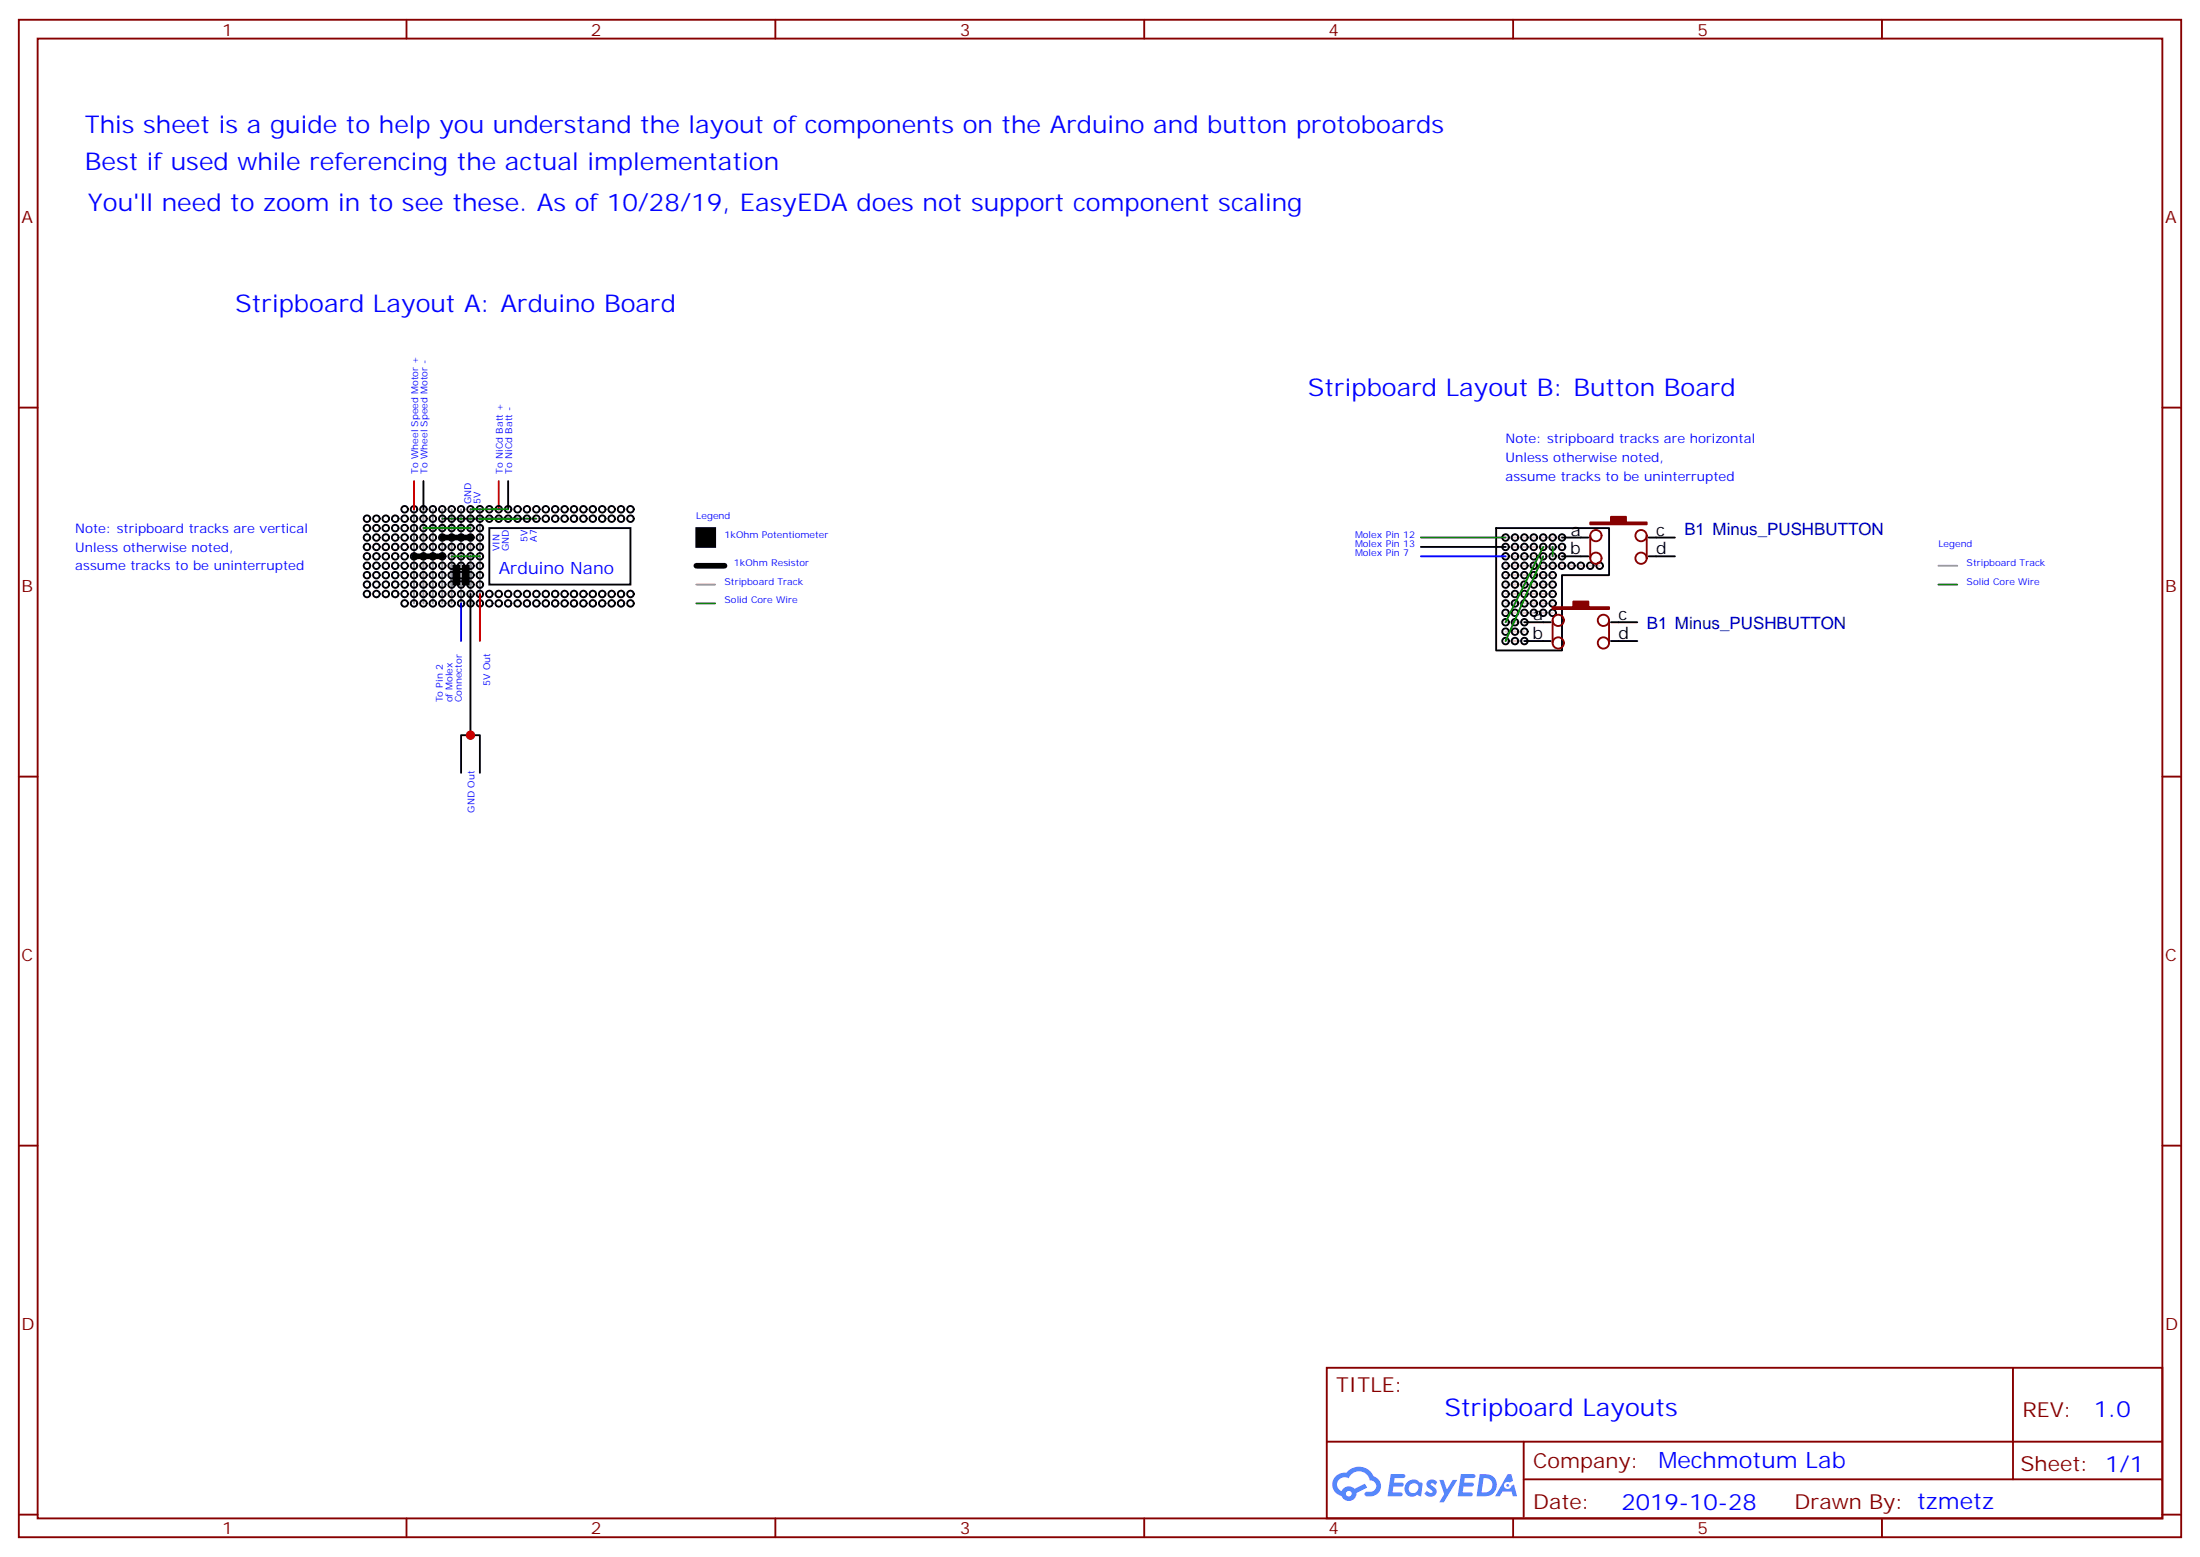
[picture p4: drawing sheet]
<svg xmlns="http://www.w3.org/2000/svg" width="412mm" height="292mm" viewBox="0 0 412 292" stroke-linecap="round" stroke-linejoin="round" font-family="sans-serif">
<g fill="none" stroke="#000" stroke-width=".35">
<path d="M91.7 99h26.5v10.5h-26.5zM95.2 90.1v5.3M280.5 99h21.1v8.8h-8.8v14.1h-12.3z"/>
<circle cx="68.8" cy="97.2" r=".62"/>
<circle cx="68.8" cy="99" r=".62"/>
<circle cx="70.6" cy="97.2" r=".62"/>
<circle cx="70.6" cy="99" r=".62"/>
<circle cx="72.3" cy="99" r=".62"/>
<circle cx="72.3" cy="97.2" r=".62"/>
<circle cx="74.1" cy="99" r=".62"/>
<circle cx="74.1" cy="97.2" r=".62"/>
<circle cx="75.8" cy="99" r=".62"/>
<circle cx="75.8" cy="95.4" r=".62"/>
<circle cx="75.8" cy="97.2" r=".62"/>
<circle cx="77.6" cy="95.4" r=".62"/>
<circle cx="77.6" cy="97.2" r=".62"/>
<circle cx="77.6" cy="99" r=".62"/>
<circle cx="79.4" cy="97.2" r=".62"/>
<circle cx="79.4" cy="99" r=".62"/>
<circle cx="79.4" cy="95.4" r=".62"/>
<circle cx="81.1" cy="99" r=".62"/>
<circle cx="81.1" cy="97.2" r=".62"/>
<circle cx="81.1" cy="95.4" r=".62"/>
<circle cx="82.9" cy="99" r=".62"/>
<circle cx="82.9" cy="95.4" r=".62"/>
<circle cx="82.9" cy="97.2" r=".62"/>
<circle cx="84.7" cy="97.2" r=".62"/>
<circle cx="84.7" cy="95.4" r=".62"/>
<circle cx="84.7" cy="99" r=".62"/>
<circle cx="86.4" cy="99" r=".62"/>
<circle cx="86.4" cy="97.2" r=".62"/>
<circle cx="86.4" cy="95.4" r=".62"/>
<circle cx="88.2" cy="97.2" r=".62"/>
<circle cx="88.2" cy="99" r=".62"/>
<circle cx="88.2" cy="95.4" r=".62"/>
<circle cx="90" cy="99" r=".62"/>
<circle cx="90" cy="95.4" r=".62"/>
<circle cx="90" cy="97.2" r=".62"/>
<circle cx="91.7" cy="97.2" r=".62"/>
<circle cx="91.7" cy="95.4" r=".62"/>
<circle cx="93.5" cy="95.4" r=".62"/>
<circle cx="93.5" cy="97.2" r=".62"/>
<circle cx="95.2" cy="95.4" r=".62"/>
<circle cx="95.2" cy="97.2" r=".62"/>
<circle cx="97" cy="97.2" r=".62"/>
<circle cx="97" cy="95.4" r=".62"/>
<circle cx="98.8" cy="97.2" r=".62"/>
<circle cx="98.8" cy="95.4" r=".62"/>
<circle cx="100.5" cy="95.4" r=".62"/>
<circle cx="100.5" cy="97.2" r=".62"/>
<circle cx="102.3" cy="97.2" r=".62"/>
<circle cx="102.3" cy="95.4" r=".62"/>
<circle cx="104.1" cy="95.4" r=".62"/>
<circle cx="104.1" cy="97.2" r=".62"/>
<circle cx="105.8" cy="95.4" r=".62"/>
<circle cx="105.8" cy="97.2" r=".62"/>
<circle cx="107.6" cy="95.4" r=".62"/>
<circle cx="107.6" cy="97.2" r=".62"/>
<circle cx="109.4" cy="97.2" r=".62"/>
<circle cx="109.4" cy="95.4" r=".62"/>
<circle cx="111.1" cy="97.2" r=".62"/>
<circle cx="111.1" cy="95.4" r=".62"/>
<circle cx="112.9" cy="95.4" r=".62"/>
<circle cx="112.9" cy="97.2" r=".62"/>
<circle cx="114.7" cy="97.2" r=".62"/>
<circle cx="114.7" cy="95.4" r=".62"/>
<circle cx="116.4" cy="97.2" r=".62"/>
<circle cx="116.4" cy="95.4" r=".62"/>
<circle cx="118.2" cy="97.2" r=".62"/>
<circle cx="118.2" cy="95.4" r=".62"/>
<circle cx="68.8" cy="111.3" r=".62"/>
<circle cx="68.8" cy="107.8" r=".62"/>
<circle cx="68.8" cy="106" r=".62"/>
<circle cx="68.8" cy="109.5" r=".62"/>
<circle cx="68.8" cy="104.2" r=".62"/>
<circle cx="68.8" cy="102.5" r=".62"/>
<circle cx="68.8" cy="100.7" r=".62"/>
<circle cx="70.6" cy="111.3" r=".62"/>
<circle cx="70.6" cy="106" r=".62"/>
<circle cx="70.6" cy="102.5" r=".62"/>
<circle cx="70.6" cy="107.8" r=".62"/>
<circle cx="70.6" cy="104.2" r=".62"/>
<circle cx="70.6" cy="109.5" r=".62"/>
<circle cx="70.6" cy="100.7" r=".62"/>
<circle cx="72.3" cy="111.3" r=".62"/>
<circle cx="72.3" cy="106" r=".62"/>
<circle cx="72.3" cy="104.2" r=".62"/>
<circle cx="72.3" cy="102.5" r=".62"/>
<circle cx="72.3" cy="100.7" r=".62"/>
<circle cx="72.3" cy="107.8" r=".62"/>
<circle cx="72.3" cy="109.5" r=".62"/>
<circle cx="74.1" cy="111.3" r=".62"/>
<circle cx="74.1" cy="104.2" r=".62"/>
<circle cx="74.1" cy="109.5" r=".62"/>
<circle cx="74.1" cy="100.7" r=".62"/>
<circle cx="74.1" cy="107.8" r=".62"/>
<circle cx="74.1" cy="106" r=".62"/>
<circle cx="74.1" cy="102.5" r=".62"/>
<circle cx="75.8" cy="113.1" r=".62"/>
<circle cx="75.8" cy="111.3" r=".62"/>
<circle cx="75.8" cy="106" r=".62"/>
<circle cx="75.8" cy="107.8" r=".62"/>
<circle cx="75.8" cy="102.5" r=".62"/>
<circle cx="75.8" cy="109.5" r=".62"/>
<circle cx="75.8" cy="100.7" r=".62"/>
<circle cx="75.8" cy="104.2" r=".62"/>
<circle cx="77.6" cy="113.1" r=".62"/>
<circle cx="77.6" cy="111.3" r=".62"/>
<circle cx="77.6" cy="107.8" r=".62"/>
<circle cx="77.6" cy="106" r=".62"/>
<circle cx="77.6" cy="102.5" r=".62"/>
<circle cx="77.6" cy="100.7" r=".62"/>
<circle cx="77.6" cy="109.5" r=".62"/>
<circle cx="77.6" cy="104.2" r=".62"/>
<circle cx="79.4" cy="113.1" r=".62"/>
<circle cx="79.4" cy="111.3" r=".62"/>
<circle cx="79.4" cy="104.2" r=".62"/>
<circle cx="79.4" cy="102.5" r=".62"/>
<circle cx="79.4" cy="109.5" r=".62"/>
<circle cx="79.4" cy="107.8" r=".62"/>
<circle cx="79.4" cy="106" r=".62"/>
<circle cx="79.4" cy="100.7" r=".62"/>
<circle cx="81.1" cy="113.1" r=".62"/>
<circle cx="81.1" cy="111.3" r=".62"/>
<circle cx="81.1" cy="107.8" r=".62"/>
<circle cx="81.1" cy="104.2" r=".62"/>
<circle cx="81.1" cy="106" r=".62"/>
<circle cx="81.1" cy="109.5" r=".62"/>
<circle cx="81.1" cy="102.5" r=".62"/>
<circle cx="81.1" cy="100.7" r=".62"/>
<circle cx="82.9" cy="113.1" r=".62"/>
<circle cx="82.9" cy="111.3" r=".62"/>
<circle cx="82.9" cy="104.2" r=".62"/>
<circle cx="82.9" cy="102.5" r=".62"/>
<circle cx="82.9" cy="107.8" r=".62"/>
<circle cx="82.9" cy="106" r=".62"/>
<circle cx="82.9" cy="109.5" r=".62"/>
<circle cx="82.9" cy="100.7" r=".62"/>
<circle cx="84.7" cy="113.1" r=".62"/>
<circle cx="84.7" cy="111.3" r=".62"/>
<circle cx="84.7" cy="102.5" r=".62"/>
<circle cx="84.7" cy="104.2" r=".62"/>
<circle cx="84.7" cy="107.8" r=".62"/>
<circle cx="84.7" cy="106" r=".62"/>
<circle cx="84.7" cy="100.7" r=".62"/>
<circle cx="84.7" cy="109.5" r=".62"/>
<circle cx="86.4" cy="113.1" r=".62"/>
<circle cx="86.4" cy="111.3" r=".62"/>
<circle cx="86.4" cy="100.7" r=".62"/>
<circle cx="86.4" cy="104.2" r=".62"/>
<circle cx="86.4" cy="107.8" r=".62"/>
<circle cx="86.4" cy="109.5" r=".62"/>
<circle cx="86.4" cy="102.5" r=".62"/>
<circle cx="86.4" cy="106" r=".62"/>
<circle cx="88.2" cy="113.1" r=".62"/>
<circle cx="88.2" cy="111.3" r=".62"/>
<circle cx="88.2" cy="102.5" r=".62"/>
<circle cx="88.2" cy="100.7" r=".62"/>
<circle cx="88.2" cy="109.5" r=".62"/>
<circle cx="88.2" cy="104.2" r=".62"/>
<circle cx="88.2" cy="107.8" r=".62"/>
<circle cx="88.2" cy="106" r=".62"/>
<circle cx="90" cy="113.1" r=".62"/>
<circle cx="90" cy="111.3" r=".62"/>
<circle cx="90" cy="106" r=".62"/>
<circle cx="90" cy="107.8" r=".62"/>
<circle cx="90" cy="109.5" r=".62"/>
<circle cx="90" cy="104.2" r=".62"/>
<circle cx="90" cy="102.5" r=".62"/>
<circle cx="90" cy="100.7" r=".62"/>
<circle cx="91.7" cy="113.1" r=".62"/>
<circle cx="91.7" cy="111.3" r=".62"/>
<circle cx="93.5" cy="113.1" r=".62"/>
<circle cx="93.5" cy="111.3" r=".62"/>
<circle cx="95.2" cy="113.1" r=".62"/>
<circle cx="95.2" cy="111.3" r=".62"/>
<circle cx="97" cy="113.1" r=".62"/>
<circle cx="97" cy="111.3" r=".62"/>
<circle cx="98.8" cy="113.1" r=".62"/>
<circle cx="98.8" cy="111.3" r=".62"/>
<circle cx="100.5" cy="113.1" r=".62"/>
<circle cx="100.5" cy="111.3" r=".62"/>
<circle cx="102.3" cy="113.1" r=".62"/>
<circle cx="102.3" cy="111.3" r=".62"/>
<circle cx="104.1" cy="113.1" r=".62"/>
<circle cx="104.1" cy="111.3" r=".62"/>
<circle cx="105.8" cy="113.1" r=".62"/>
<circle cx="105.8" cy="111.3" r=".62"/>
<circle cx="107.6" cy="113.1" r=".62"/>
<circle cx="107.6" cy="111.3" r=".62"/>
<circle cx="109.4" cy="113.1" r=".62"/>
<circle cx="109.4" cy="111.3" r=".62"/>
<circle cx="111.1" cy="113.1" r=".62"/>
<circle cx="111.1" cy="111.3" r=".62"/>
<circle cx="112.9" cy="113.1" r=".62"/>
<circle cx="112.9" cy="111.3" r=".62"/>
<circle cx="114.7" cy="113.1" r=".62"/>
<circle cx="114.7" cy="111.3" r=".62"/>
<circle cx="116.4" cy="113.1" r=".62"/>
<circle cx="116.4" cy="111.3" r=".62"/>
<circle cx="118.2" cy="113.1" r=".62"/>
<circle cx="118.2" cy="111.3" r=".62"/>
<circle cx="282.2" cy="114.8" r=".62"/>
<circle cx="282.2" cy="116.6" r=".62"/>
<circle cx="282.2" cy="118.4" r=".62"/>
<circle cx="282.2" cy="113.1" r=".62"/>
<circle cx="282.2" cy="111.3" r=".62"/>
<circle cx="282.2" cy="104.2" r=".62"/>
<circle cx="282.2" cy="107.8" r=".62"/>
<circle cx="282.2" cy="109.5" r=".62"/>
<circle cx="282.2" cy="106" r=".62"/>
<circle cx="282.2" cy="100.7" r=".62"/>
<circle cx="282.2" cy="102.5" r=".62"/>
<circle cx="284" cy="116.6" r=".62"/>
<circle cx="284" cy="118.4" r=".62"/>
<circle cx="284" cy="114.8" r=".62"/>
<circle cx="284" cy="113.1" r=".62"/>
<circle cx="284" cy="111.3" r=".62"/>
<circle cx="284" cy="109.5" r=".62"/>
<circle cx="284" cy="107.8" r=".62"/>
<circle cx="284" cy="104.2" r=".62"/>
<circle cx="284" cy="106" r=".62"/>
<circle cx="284" cy="102.5" r=".62"/>
<circle cx="284" cy="100.7" r=".62"/>
<circle cx="285.7" cy="113.1" r=".62"/>
<circle cx="285.7" cy="114.8" r=".62"/>
<circle cx="285.7" cy="116.6" r=".62"/>
<circle cx="285.7" cy="118.4" r=".62"/>
<circle cx="285.7" cy="111.3" r=".62"/>
<circle cx="285.7" cy="106" r=".62"/>
<circle cx="285.7" cy="100.7" r=".62"/>
<circle cx="285.7" cy="107.8" r=".62"/>
<circle cx="285.7" cy="102.5" r=".62"/>
<circle cx="285.7" cy="109.5" r=".62"/>
<circle cx="285.7" cy="104.2" r=".62"/>
<circle cx="287.5" cy="113.1" r=".62"/>
<circle cx="287.5" cy="114.8" r=".62"/>
<circle cx="287.5" cy="111.3" r=".62"/>
<circle cx="287.5" cy="107.8" r=".62"/>
<circle cx="287.5" cy="106" r=".62"/>
<circle cx="287.5" cy="104.2" r=".62"/>
<circle cx="287.5" cy="100.7" r=".62"/>
<circle cx="287.5" cy="109.5" r=".62"/>
<circle cx="287.5" cy="102.5" r=".62"/>
<circle cx="289.3" cy="114.8" r=".62"/>
<circle cx="289.3" cy="113.1" r=".62"/>
<circle cx="289.3" cy="111.3" r=".62"/>
<circle cx="289.3" cy="109.5" r=".62"/>
<circle cx="289.3" cy="100.7" r=".62"/>
<circle cx="289.3" cy="107.8" r=".62"/>
<circle cx="289.3" cy="104.2" r=".62"/>
<circle cx="289.3" cy="102.5" r=".62"/>
<circle cx="289.3" cy="106" r=".62"/>
<circle cx="291" cy="113.1" r=".62"/>
<circle cx="291" cy="114.8" r=".62"/>
<circle cx="291" cy="111.3" r=".62"/>
<circle cx="291" cy="107.8" r=".62"/>
<circle cx="291" cy="109.5" r=".62"/>
<circle cx="291" cy="104.2" r=".62"/>
<circle cx="291" cy="106" r=".62"/>
<circle cx="291" cy="102.5" r=".62"/>
<circle cx="291" cy="100.7" r=".62"/>
<circle cx="292.8" cy="106" r=".62"/>
<circle cx="292.8" cy="104.2" r=".62"/>
<circle cx="292.8" cy="100.7" r=".62"/>
<circle cx="292.8" cy="102.5" r=".62"/>
<circle cx="294.6" cy="106" r=".62"/>
<circle cx="296.3" cy="106" r=".62"/>
<circle cx="298.1" cy="106" r=".62"/>
<circle cx="299.9" cy="106" r=".62"/>
<circle cx="282.2" cy="120.1" r=".62"/>
<circle cx="284" cy="120.1" r=".62"/>
<circle cx="285.7" cy="120.1" r=".62"/>
</g>
<path d="M130.5 99h3.6v3.5h-3.6zM84.7 106h3.5v3.5h-3.5z" fill="#000" stroke="#000" stroke-width=".35"/>
<g fill="none" stroke="#ccc" stroke-width=".35">
<path d="M282.2 100.7h10.6M282.2 102.5h10.6M282.2 104.2h7.1M282.2 106h17.7M282.2 107.8h8.8M282.2 109.5h8.8M282.2 111.3h8.8M282.2 113.1h8.8M282.2 114.8h8.8M282.2 116.6h3.6M282.2 118.4h3.6M291 104.2h1.8"/>
<path d="M282.2 120.1h3.6"/>
</g>
<path d="M77.6 95.4v17.7M79.4 95.4v17.7M81.1 95.4v17.7M82.9 95.4v17.7M84.7 95.4v17.7M86.4 95.4v17.7M88.2 95.4v17.7M90 95.4v17.7M130.5 109.5h3.6M363.4 106h3.5" fill="none" stroke="#999" stroke-width=".35"/>
<path d="M82.9 97.2h17.6" fill="none" stroke="#008000" stroke-width=".35"/>
<path d="M77.6 104.2h5.3M82.9 100.7h5.3M130.5 106h5.3" fill="none" stroke="#000" stroke-width="1.1"/>
<path d="M93.5 90.1v5.3" fill="none" stroke="#f00" stroke-width=".35"/>
<g fill="none" stroke="#870000" stroke-width=".35">
<path d="M3.5 3.7h405.4v284.3h-405.4zM7.1 7.2h398.2v277.3h-398.2zM76.2 3.7v3.5M145.3 3.7v3.5M214.5 3.7v3.5M283.6 3.7v3.5M352.8 3.7v3.5M3.5 76.4h3.6M405.3 76.4h3.6M3.5 145.5h3.6M405.3 145.5h3.6M3.5 214.7h3.6"/>
<path d="M405.3 214.7h3.6M248.7 256.3h156.6v28.2h-156.6zM377.3 256.3v20.9M248.7 270.1h156.5M285.6 277.2h119.6M285.6 270.1v14.2M3.5 283.8h3.6M76.2 284.5v3.5M145.3 284.5v3.5M214.5 284.5v3.5M283.6 284.5v3.5M352.8 284.5v3.5"/>
<path d="M405.3 283.8h3.6"/>
</g>
<g fill="#5487ff">
<path d="M267.7 277.5a1.22 1.22 0 0 1 1.7 .2l-.4 .6a.47 .47 0 0 0-.3-.4 .47 .47 0 0 0-.5 .2v.1a1.55 1.55 0 0 1 1.1 1.5 1.34 1.34 0 0 1-2.3 .2l.5-.6a.6 .6 0 0 0 .5 .5 .6 .6 0 0 0 .5-.3l-.1-.2a1.25 1.25 0 0 1-.9-1.7z"/>
<path d="M260.7 276.2h1.5a1.22 1.22 0 0 1 1.2 .2 .37 .37 0 0 1-.3 .6h-1.7l-.1 .8h1.5a.37 .37 0 0 1 .3 .4 .37 .37 0 0 1-.3 .4h-1.6l-.2 1.1h.8a1.15 1.15 0 0 1 1.1 .1 .36 .36 0 0 1-.3 .6h-2.5z"/>
<path d="M273.8 276.2h1.6a1.23 1.23 0 0 1 1.1 .2 .37 .37 0 0 1-.3 .6h-1.6l-.2 .8h1.6a.37 .37 0 0 1 .3 .4 .37 .37 0 0 1-.4 .4l-1.6-.1-.1 1.1h.7a1.15 1.15 0 0 1 1.1 .2 .36 .36 0 0 1-.3 .6h-2.4z"/>
<path d="M282.6 276.2h.7l.3 1.3-.6 .3a.69 .69 0 0 0-1 .3 .69 .69 0 0 0 .4 .9 .69 .69 0 0 0 .9-.6l.5-.2 .6 2.2h-.8l-.2-.9h-1.8l-.5 .9h-.8z"/>
<path d="M269.8 277.3h.8l.6 1.8 1.1-1.8h.9l-2.6 4.2h-.8l.9-1.5z"/>
<path d="M277.4 276.2l-.6 4.2h1.3a2.11 2.11 0 0 0 2.5-2.1 2.11 2.11 0 0 0-2.5-2.1zM278.1 277a1.39 1.39 0 0 1 1.7 1.4 1.39 1.39 0 0 1-1.8 1.2h-.3z"/>
<path d="M263.7 277.8a1.47 1.47 0 0 0-.1 2.1 1.47 1.47 0 0 0 2.1 .1l.7 .4 .3-2.3-.2-.3h-.4a1.49 1.49 0 0 0-2.4 0zM264.4 278.2a.91 .91 0 0 1 1.5 .4 .91 .91 0 0 1-1 1.2 .87 .87 0 0 1-.8-.6 .87 .87 0 0 1 .3-1z"/>
<path d="M250.4 276.6a2.18 2.18 0 0 0 1.1 3.7 1.44 1.44 0 0 0 1.6 .9 1.44 1.44 0 0 0 1.2-1.4l2-1.1-.5-.7-1.9 1a1.47 1.47 0 0 0-2.4 .4 1.39 1.39 0 0 1-.7-1.9 1.39 1.39 0 0 1 2-.5 2.08 2.08 0 0 1 2.2-1.3 2.08 2.08 0 0 1 1.8 1.7 1.07 1.07 0 0 1 1.2 1 1.07 1.07 0 0 1-1 1.1h-.7a.43 .43 0 0 0-.5 .4 .43 .43 0 0 0 .4 .5 2.02 2.02 0 0 0 2.3-.8 2.02 2.02 0 0 0-.2-2.5l-.8-.5a2.98 2.98 0 0 0-5.1-.6l-1.1 .1zM252.3 279.9a.55 .55 0 0 1 1.1 0 .55 .55 0 0 1-1.1 0z"/>
<circle cx="282.6" cy="278.3" r=".26"/>
</g>
<g fill="none" stroke="#870000" stroke-width=".35">
<path d="M291 116.2v4.3M298.1 100.4v4.2M301.6 116.2v4.3M308.7 100.4v4.2"/>
<circle cx="292.1" cy="116.2" r="1.06"/>
<circle cx="299.2" cy="100.4" r="1.06"/>
<circle cx="299.2" cy="104.6" r="1.06"/>
<circle cx="300.6" cy="116.2" r="1.06"/>
<circle cx="307.6" cy="100.4" r="1.06"/>
<circle cx="307.6" cy="104.6" r="1.06"/>
<circle cx="292.1" cy="120.5" r="1.06"/>
<circle cx="300.6" cy="120.5" r="1.06"/>
</g>
<path d="M79.4 90.1v5.3M88.2 111.3v26.5h-1.8v7M266.3 102.5h15.9M285.8 116.6h4.9M292.8 100.7h4.9M292.8 104.2h4.9M302 116.6h4.9M309 100.7h5M309 104.2h5M88.2 137.8h1.8v7M285.8 120.1h4.9M302 120.1h4.9" fill="none" stroke="#000" stroke-width=".35"/>
<g fill="#870000" stroke="#870000" stroke-width=".35">
<path d="M298.1 97.9h3.9v-1.1h2.8v1.1h3.9v.3h-10.6z"/>
<path d="M291 113.8h3.9v-1.1h2.8v1.1h3.9v.3h-10.6z"/>
</g>
<path d="M79.4 99h8.8M88.2 95.4h7M90 97.2h7M84.7 104.2h5.3M130.5 113.1h3.6M266.3 100.7h15.9M289.3 102.5l-7.1 14.1M289.3 104.2l-7.1 15.9M291 102.5v1.7M363.4 109.5h3.5" fill="none" stroke="#008700" stroke-width=".35"/>
<path d="M266.3 104.2h15.9" fill="none" stroke="#00f" stroke-width=".35"/>
<path d="M77.6 90.1v5.3M90 111.3v8.8" fill="none" stroke="#f00" stroke-width=".35"/>
<path d="M86.4 113.1v7" fill="none" stroke="#00c" stroke-width=".35"/>
<circle cx="88.2" cy="137.8" r=".88" fill="#c00"/>
<g font-size="4.6" fill="#00f">
<text x="15.9" y="24.9">This sheet is a guide to help you understand the layout of components on the Arduino and button protoboards</text>
<text x="15.9" y="31.9">Best if used while referencing the actual implementation</text>
<text x="16.5" y="39.5">You'll need to zoom in to see these. As of 10/28/19, EasyEDA does not support component scaling</text>
<text x="44.1" y="58.4">Stripboard Layout A: Arduino Board</text>
<text x="245.2" y="74.3">Stripboard Layout B: Button Board</text>
<text x="270.8" y="265.3">Stripboard Layouts</text>
</g>
<g font-size="4.2" fill="#00f">
<text x="392.5" y="265.6">1.0</text>
<text x="310.9" y="275.1">Mechmotum Lab</text>
<text x="304" y="282.9">2019-10-28</text>
</g>
<g font-size="3.9" fill="#800">
<text x="250.5" y="260.9">TITLE:</text>
<text x="379.1" y="265.6">REV:</text>
<text x="287.4" y="275.1">Company:</text>
<text x="378.7" y="275.7">Sheet: 1/1</text>
<text x="287.4" y="282.8">Date:</text>
<text x="336.4" y="282.8">Drawn By: tzmetz</text>
</g>
<g font-size="3.2" fill="#800">
<text x="41.6" y="6.7">1</text>
<text x="110.8" y="6.7">2</text>
<text x="179.9" y="6.7">3</text>
<text x="249.1" y="6.7">4</text>
<text x="318.2" y="6.7">5</text>
<text x="4.1" y="41.8">A</text>
<text x="405.9" y="41.8">A</text>
<text x="4.1" y="110.9">B</text>
<text x="405.9" y="110.9">B</text>
<text x="4.1" y="180.1">C</text>
<text x="405.9" y="180.1">C</text>
<text x="4.1" y="249.2">D</text>
<text x="405.9" y="249.2">D</text>
<text x="41.6" y="287.5">1</text>
<text x="110.8" y="287.5">2</text>
<text x="179.9" y="287.5">3</text>
<text x="249.1" y="287.5">4</text>
<text x="318.2" y="287.5">5</text>
</g>
<g font-size="3.2">
<text x="294.4" y="100.4">a</text>
<text x="310.4" y="100.4">c</text>
<text x="294.4" y="103.9">b</text>
<text x="310.4" y="103.9">d</text>
<text x="287.3" y="119.8">b</text>
<text x="287.4" y="116.2">a</text>
<text x="303.4" y="116.2">c</text>
<text x="303.4" y="119.8">d</text>
</g>
<g font-size="3.2" fill="#000080">
<text x="315.7" y="100.2">B1 Minus_PUSHBUTTON</text>
<text x="308.7" y="117.8">B1 Minus_PUSHBUTTON</text>
</g>
<text font-size="3.2" fill="#00f" x="93.5" y="107.6">Arduino Nano</text>
<g font-size="2.5" fill="#00f">
<text x="282.2" y="83.1">Note: stripboard tracks are horizontal</text>
<text x="282.2" y="86.6">Unless otherwise noted,</text>
<text x="282.2" y="90.1">assume tracks to be uninterrupted</text>
<text x="14.1" y="99.8">Note: stripboard tracks are vertical</text>
<text x="14.1" y="103.4">Unless otherwise noted,</text>
<text x="14.1" y="106.8">assume tracks to be uninterrupted</text>
</g>
<g font-size="1.8" fill="#00f">
<text x="78.4" y="88.8" transform="rotate(-90 78.4 88.8)">To Wheel Speed Motor +</text>
<text x="80.1" y="88.8" transform="rotate(-90 80.1 88.8)">To Wheel Speed Motor -</text>
<text x="94.2" y="88.8" transform="rotate(-90 94.2 88.8)">To NiCd Batt +</text>
<text x="96" y="88.8" transform="rotate(-90 96 88.8)">To NiCd Batt -</text>
<text x="88.3" y="94.4" transform="rotate(-90 88.3 94.4)">GND</text>
<text x="90.1" y="94.5" transform="rotate(-90 90.1 94.5)">5V</text>
<text x="98.9" y="101.5" transform="rotate(-90 98.9 101.5)">5V</text>
<text x="100.7" y="101.5" transform="rotate(-90 100.7 101.5)">A7</text>
<text x="130.5" y="97.2">Legend</text>
<text x="135.8" y="100.7">1kOhm Potentiometer</text>
<text x="254" y="100.7">Molex Pin 12</text>
<text x="93.6" y="103.3" transform="rotate(-90 93.6 103.3)">VIN</text>
<text x="95.4" y="103.3" transform="rotate(-90 95.4 103.3)">GND</text>
<text x="137.6" y="106">1kOhm Resistor</text>
<text x="254" y="104.2">Molex Pin 7</text>
<text x="254" y="102.5">Molex Pin 13</text>
<text x="363.4" y="102.5">Legend</text>
<text x="368.7" y="106">Stripboard Track</text>
<text x="135.8" y="109.5">Stripboard Track</text>
<text x="135.8" y="113.1">Solid Core Wire</text>
<text x="368.7" y="109.5">Solid Core Wire</text>
<text x="83" y="131.6" transform="rotate(-90 83 131.6)">To Pin 2</text>
<text x="84.8" y="131.6" transform="rotate(-90 84.8 131.6)">of Molex</text>
<text x="86.6" y="131.6" transform="rotate(-90 86.6 131.6)">Connector</text>
<text x="91.9" y="128.5" transform="rotate(-90 91.9 128.5)">5V Out</text>
<text x="88.9" y="152.3" transform="rotate(-90 88.9 152.3)">GND Out</text>
</g>
</svg>
